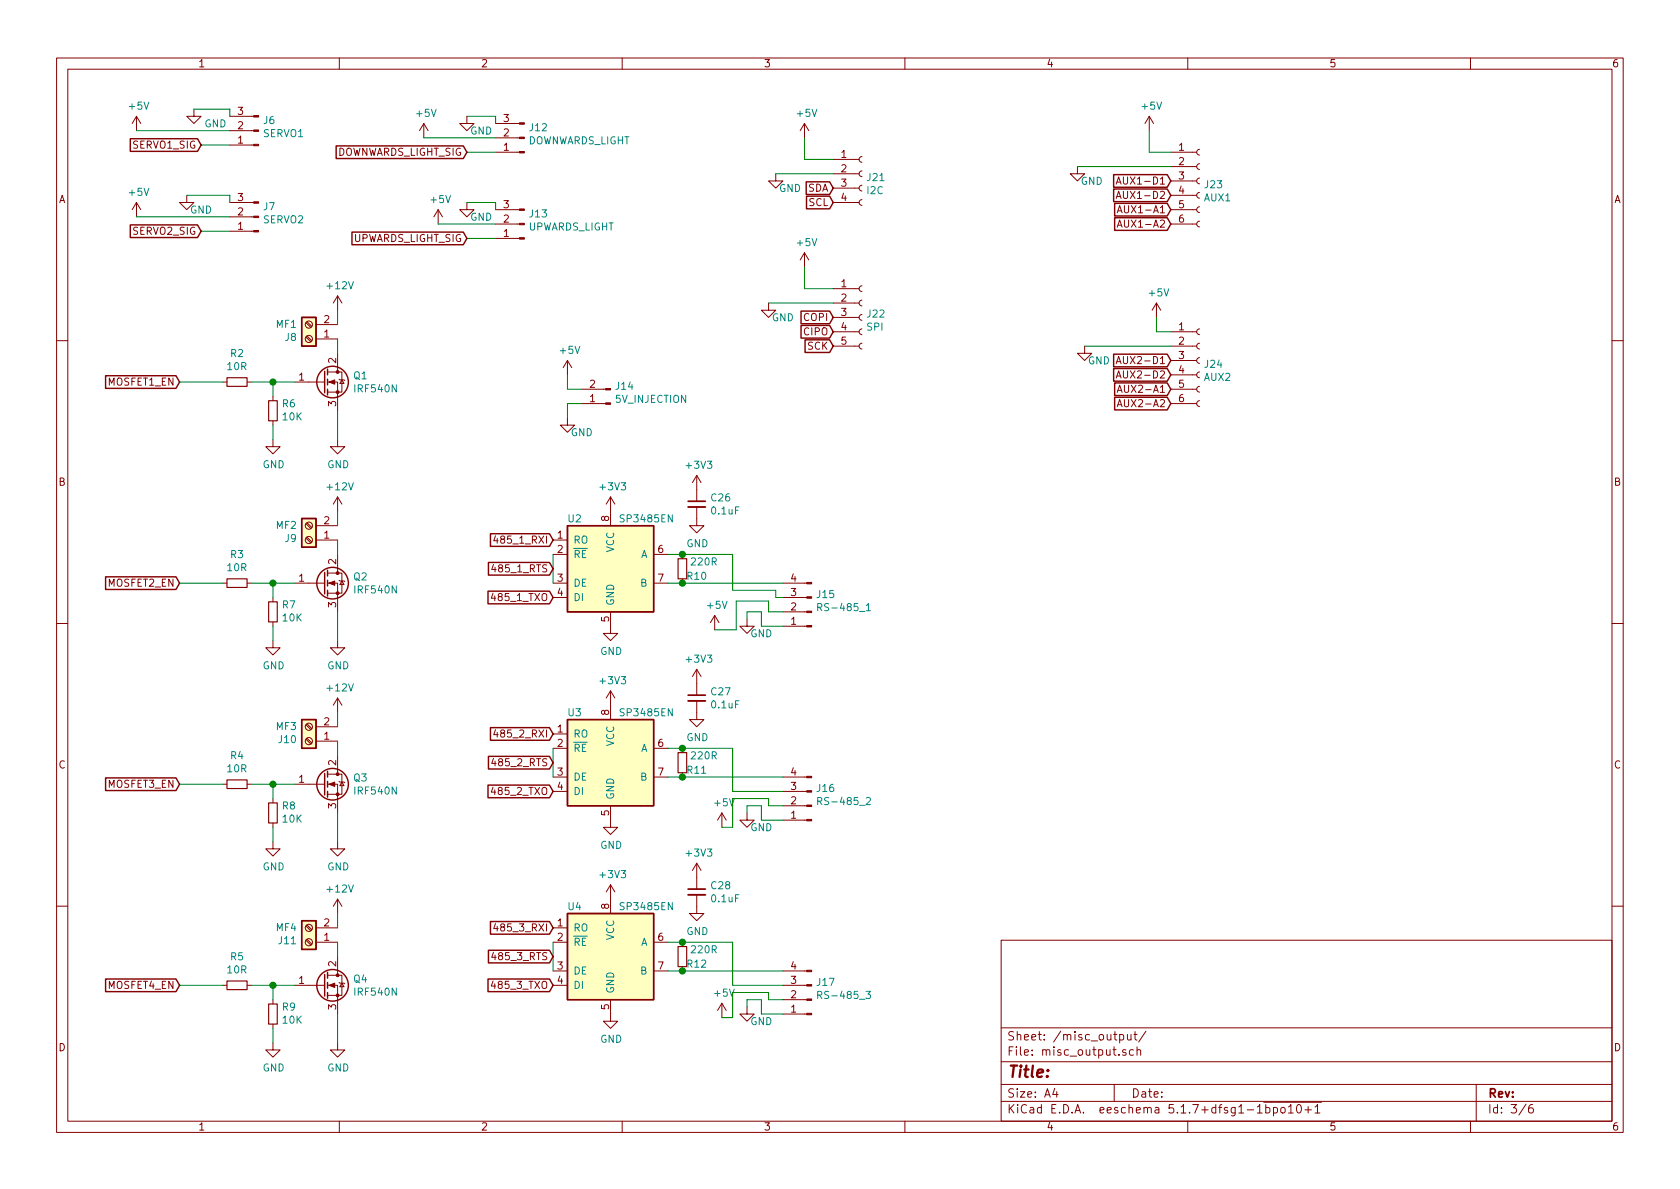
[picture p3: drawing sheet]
<svg xmlns="http://www.w3.org/2000/svg" width="297mm" height="210mm" viewBox="0 0 297 210" stroke-linecap="round" stroke-linejoin="round" font-family="sans-serif">
<g fill="none" stroke="#840000" stroke-width=".18">
<path d="M10 10.3h277v189.9h-277zM12 12.2h273v186.1h-273zM34.3 19.3v1.3h1.3l-1.3 1.2-1.3-1.2h1.3M60 10.3v1.9M110 10.3v1.9M160 10.3v1.9M210 10.3v1.9M260 10.3v1.9M24.1 35.8l-.7 1.3M24.1 20.6v2.5M24.1 35.8v2.5M24.1 35.8l.8 1.3"/>
<path d="M24.1 20.6l-.7 1.2M24.1 20.6l.8 1.2M33 34.5v1.3h1.3l-1.3 1.3-1.3-1.3h1.3M40.6 35.8h4.3M40.6 20.6h4.3M40.6 23.1h4.3M40.6 25.6h4.3M40.6 38.3h4.3M74.9 21.8l-.7 1.3M74.9 21.8v2.6M74.9 21.8l.8 1.3M77.5 37.1l-.8 1.2"/>
<path d="M77.5 37.1v2.5M77.5 37.1l.7 1.2M82.5 35.8v1.3h1.3l-1.3 1.2-1.2-1.2h1.2M82.5 20.6v1.2h1.3l-1.3 1.3-1.2-1.3h1.2M87.6 37.1h4.2M87.6 39.6h4.2M87.6 21.8h4.2M87.6 24.4h4.2M87.6 26.9h4.2M137.2 30.7v1.3h1.2l-1.2 1.3-1.3-1.3h1.3M142.2 21.8v2.6M142.2 21.8l-.7 1.3"/>
<path d="M142.2 21.8l.8 1.3M147.3 35.8h4.6M147.3 33.3h4.6M147.3 30.7h4.6M147.3 28.2h4.6M152.4 35.3l-.3 .1-.2 .3 .1 .4 .4 .2M152.4 32.8l-.3 .1-.2 .3 .1 .4 .4 .2M152.4 30.2l-.3 .1-.2 .4 .1 .3 .4 .2M152.4 27.7l-.3 .1-.2 .3 .1 .4 .4 .2M190.5 29.5v1.2h1.3l-1.3 1.3-1.3-1.3h1.3M197.4 32.6l.4-1.3 .4 1.3M197.4 35.1l.4-1.3 .4 1.3"/>
<path d="M197.5 32.2h.6M197.5 34.7h.6M197.5 37.6l.5-1.2 .4 1.2M197.7 39.8h.6M197.7 37.3h.6M203.2 20.6l-.8 1.2M203.2 20.6v2.5M203.2 20.6l.8 1.2M207 37.1h4.6M207 39.6h4.6M207 26.9h4.6M207 34.5h4.6"/>
<path d="M207 32h4.6M207 29.5h4.6M212.1 39.1l-.3 .1-.2 .3 .1 .4 .4 .2M212.1 36.6l-.3 .1-.2 .3 .1 .4 .4 .2M212.1 34l-.3 .1-.2 .4 .1 .3 .4 .2M212.1 31.5l-.3 .1-.2 .3 .1 .4 .4 .2M212.1 29l-.3 .1-.2 .3 .1 .4 .4 .2M212.1 26.4l-.3 .1-.2 .3 .1 .4 .4 .2M40.6 40.9h4.3M54.1 57.1l.9 .8M54.1 59.6l.9 .8M54.3 56.9l.8 .8"/>
<path d="M54.3 59.4l.8 .9M55.9 59.9h3.8M55.9 57.4h3.8M59.7 52.3v2.6M59.7 52.3l-.8 1.3M59.7 52.3l.8 1.3M87.6 42.2h4.2M135.9 53.6v1.3h1.3l-1.3 1.2-1.3-1.2h1.3M142.2 44.7l-.7 1.3M142.2 44.7v2.5M142.2 44.7l.8 1.3M147.3 58.7h4.6"/>
<path d="M147.3 56.1h4.6M147.3 53.6h4.6M147.3 51h4.6M152.4 58.2l-.3 .1-.2 .3 .1 .4 .4 .2M152.4 55.6l-.3 .1-.2 .4 .1 .3 .4 .2M152.4 53.1l-.3 .1-.2 .3 .1 .4 .4 .2M152.4 50.5l-.3 .1-.2 .4 .1 .4 .4 .2M197.5 40.2l.5-1.3 .4 1.3M204.5 53.6l-.8 1.3M204.5 53.6v2.5M204.5 53.6l.7 1.3M207 58.7h4.6"/>
<path d="M212.1 58.2l-.3 .1-.2 .3 .1 .4 .4 .2M10 60.2h2M39.4 67.6h.7M43.7 67.6h.7M48.3 77.7v1.3h1.2l-1.2 1.3-1.3-1.3h1.3M48.3 70.1v.8M48.3 74.4v.8M52.1 67.6h5.3M57.9 67.6h1.8v5M57.9 65.8h2.6v3.5h-2.6M59.7 77.7v1.3h1.3l-1.3 1.3-1.3-1.3h1.3M59.7 62.5v3.3"/>
<path d="M59.9 67.1l.2 .1h.7l.2 .1M60.5 67.2l.3 .6h-.7zM100.3 73.9v1.3h1.3l-1.3 1.2-1.2-1.2h1.2M100.3 63.7l-.7 1.3M100.3 63.7v2.6M100.3 63.7l.8 1.3M102.9 68.8h4.2M102.9 71.4h4.2M147.3 61.2h4.6M152.4 60.7l-.3 .1-.2 .3 .1 .4 .4 .2M191.8 61.2v1.3h1.2l-1.2 1.2-1.3-1.2h1.3M197.4 64.3l.4-1.3 .4 1.3"/>
<path d="M197.4 66.8l.4-1.2 .4 1.2M197.5 64h.6M197.5 66.5h.6M197.5 69.4l.5-1.3 .4 1.3M197.5 71.9l.5-1.2 .4 1.2M197.7 69h.6M197.7 71.6h.6M207 68.8h4.6M207 71.4h4.6M207 66.3h4.6M207 63.7h4.6M207 61.2h4.6"/>
<path d="M212.1 70.9l-.3 .1-.2 .3 .1 .4 .4 .2M212.1 68.3l-.3 .1-.2 .4 .1 .3 .4 .2M212.1 65.8l-.3 .1-.2 .3 .1 .4 .4 .2M212.1 63.2l-.3 .1-.2 .4 .1 .4 .4 .2M212.1 60.7l-.3 .1-.2 .3 .1 .4 .4 .2M285 60.2h2M54.1 92.6l.9 .9M54.1 95.2l.9 .8M54.3 92.5l.8 .8M54.3 95l.8 .8M55.9 95.5h3.8M55.9 93h3.8"/>
<path d="M59.7 87.9v2.5M59.7 98v3.3M59.7 87.9l-.8 1.2M59.7 87.9l.8 1.2M87.2 99.8l-.3 .9h.8M87.6 94.7l-.3 .9h.8M97.8 95.5h2.5M97.8 98h2.5M107.9 87.9v5.1M107.9 87.9l-.7 1.2M107.9 87.9l.8 1.2M115.6 98h2.5"/>
<path d="M120.6 98v.8M123.2 89.7v3.3h1.3l-1.3 1.2-1.3-1.2h1.3M123.2 84.1v4.5M123.2 84.1l-.8 1.2M123.2 84.1l.8 1.2M10 110.3h2M39.4 103.1h.7M43.7 103.1h.7M48.3 113.3v1.2h1.2l-1.2 1.3-1.3-1.3h1.3M48.3 105.7v.7M48.3 110v.7M52.1 103.1h5.3"/>
<path d="M57.9 103.1h1.8v5.1M57.9 101.3h2.6v3.6h-2.6M59.7 113.3v1.2h1.3l-1.3 1.3-1.3-1.3h1.3M59.9 102.6l.2 .1h.7l.2 .2M60.5 102.7l.3 .7h-.7zM87.2 104.9l-.3 .9h.8M97.8 103.1h2.5M97.8 105.7h2.5M107.9 108.2v3.8h1.3l-1.3 1.3-1.2-1.3h1.2M115.6 103.1h2.5M120.6 102.4v.7M123.2 118.4v4.5"/>
<path d="M123.2 118.4l-.8 1.2M123.2 118.4l.8 1.2M126.4 108.8l-.8 1.3M126.4 108.8v2.6M126.4 108.8l.7 1.3M132.1 109.5v1.2h1.2l-1.2 1.3-1.3-1.3h1.3M138.4 103.1h4.2M138.4 105.7h4.2M138.4 108.2h4.2M138.4 110.7h4.2M285 110.3h2M39.4 138.7h.7"/>
<path d="M43.7 138.7h.7M52.1 138.7h5.3M54.1 128.2l.9 .8M54.1 130.7l.9 .9M54.3 128l.8 .8M54.3 130.6l.8 .8M55.9 131.1h3.8M55.9 128.5h3.8M57.9 138.7h1.8v5.1M57.9 136.9h2.6v3.6h-2.6M59.7 123.4v2.6M59.7 133.6v3.3"/>
<path d="M59.7 123.4l-.8 1.3M59.7 123.4l.8 1.3M59.9 138.2l.2 .1h.7l.2 .1M60.5 138.3l.3 .6h-.7zM87.2 139.2l-.3 .9h.8M87.2 134.1l-.3 .9h.8M87.6 129l-.3 .9h.8M97.8 129.8h2.5M97.8 132.3h2.5M97.8 137.4h2.5M97.8 139.9h2.5M107.9 122.2v5"/>
<path d="M107.9 122.2l-.7 1.2M107.9 122.2l.8 1.2M115.6 132.3h2.5M115.6 137.4h2.5M120.6 132.3v.8M120.6 136.6v.8M123.2 123.9v3.3h1.3l-1.3 1.3-1.3-1.3h1.3M138.4 137.4h4.2M138.4 139.9h4.2M48.3 148.8v1.3h1.2l-1.2 1.3-1.3-1.3h1.3M48.3 141.2v.8M48.3 145.5v.8"/>
<path d="M59.7 148.8v1.3h1.3l-1.3 1.3-1.3-1.3h1.3M59.7 159l-.8 1.3M59.7 159v2.5M59.7 159l.8 1.3M107.9 142.5v3.8h1.3l-1.3 1.3-1.2-1.3h1.2M107.9 156.5v5M107.9 156.5l-.7 1.2M107.9 156.5l.8 1.2M123.2 158.2v3.3h1.3l-1.3 1.3-1.3-1.3h1.3M123.2 152.6v4.6M123.2 152.6l-.8 1.3M123.2 152.6l.8 1.3"/>
<path d="M127.6 143.8l-.7 1.2M127.6 143.8v2.5M127.6 143.8l.8 1.2M132.1 143.8v1.2h1.2l-1.2 1.3-1.3-1.3h1.3M138.4 142.5h4.2M138.4 145h4.2M10 160.2h2M39.4 174.2h.7M43.7 174.2h.7M48.3 176.8v.7M52.1 174.2h5.3M54.1 163.7l.9 .9"/>
<path d="M54.1 166.3l.9 .8M54.3 163.6l.8 .8M54.3 166.1l.8 .8M55.9 166.6h3.8M55.9 164.1h3.8M57.9 174.2h1.8v5.1M57.9 172.5h2.6v3.5h-2.6M59.7 169.2v3.3M59.9 173.7l.2 .2h.7l.2 .1M60.5 173.9l.3 .6h-.7zM87.2 173.5l-.3 .9h.8M87.2 168.4l-.3 .9h.8"/>
<path d="M87.6 163.3l-.3 .9h.8M97.8 174.2h2.5M97.8 166.6h2.5M97.8 164.1h2.5M97.8 171.7h2.5M107.9 176.8v3.8h1.3l-1.3 1.3-1.2-1.3h1.2M115.6 166.6h2.5M115.6 171.7h2.5M120.6 166.6v.8M120.6 170.9v.8M127.6 177.4v2.6M127.6 177.4l-.7 1.3"/>
<path d="M127.6 177.4l.8 1.3M132.1 178v1.3h1.2l-1.2 1.3-1.3-1.3h1.3M138.4 174.2h4.2M138.4 171.7h4.2M138.4 176.8h4.2M138.4 179.3h4.2M177 166.3h108v32h-108zM285 160.2h2M48.3 184.4v1.3h1.2l-1.2 1.2-1.3-1.2h1.3M48.3 181.1v.8M59.7 184.4v1.3h1.3l-1.3 1.2-1.3-1.2h1.3M60 198.3v1.9"/>
<path d="M110 198.3v1.9M160 198.3v1.9M177 194.8h108M177 191.8h108M177 187.8h108M177 181.8h108M186.5 192.5l-.4 1h1M186.8 193v1M197 191.8v3M198 183l.4-.1 .3 .3-.1 .6-.2 .1-.4-.1M198 182.9v1.5M199.1 185.7l-.4-.1-.2 .2 .1 .2 .5 .2v.3h-.6"/>
<path d="M199.3 182.9l.1 .9 .4 .1 .2-.1M200 182.9v1M200.4 185.7l-.4-.1-.3 .3 .1 .6h.6M200.5 182.9h.5M200.7 182.4v1.3l.3 .2M201 185.7l.3-.1 .3 .1 .1 .9M201 185.1v1.5M202.6 182.3l-1.3 2M210 198.3v1.9M222.3 196.8h.9M223.4 194.9h10.3M223.8 195.9l.4-.1 .3 .3v.6l-.3 .1-.4-.1"/>
<path d="M223.8 195.3v1.5M225.2 195.9l.4-.1 .3 .3-.1 .6-.2 .1-.4-.1M225.2 195.8v1.5M226.5 196l.2-.2 .5 .2v.5l-.1 .2-.4 .1-.2-.1zM227.8 195.8l.4-.5v1.5M227.8 196.8h.9M229.4 195.4l.2-.1a.8 .8 0 0 1 .5 .8 .8 .8 0 0 1-.5 .7 1 1 0 0 1-.2-1.4zM230.7 196.3h1.2M231.3 195.7v1.1M232.5 195.8l.4-.5v1.5M232.5 196.8h.9M260 198.3v1.9"/>
<path d="M261 191.8v6.5M269.8 195.2l-1.2 2M271 195.3a.62 .62 0 0 0-.7 .7v.7l.3 .1 .4-.1 .1-.5-.1-.2-.4-.1-.3 .3"/>
<circle cx="54.6" cy="59.9" r=".63"/>
<circle cx="54.6" cy="57.4" r=".63"/>
<circle cx="54.6" cy="93" r=".63"/>
<circle cx="54.6" cy="95.5" r=".63"/>
<circle cx="54.6" cy="128.5" r=".63"/>
<circle cx="54.6" cy="131.1" r=".63"/>
<circle cx="54.6" cy="166.6" r=".63"/>
<circle cx="54.6" cy="164.1" r=".63"/>
</g>
<g fill="#ffffc2" stroke="#ffffc2" stroke-width=".18">
<path d="M100.3 93h15.3v15.2h-15.3z"/>
<path d="M100.3 127.2h15.3v15.3h-15.3z"/>
<path d="M53.3 162.8h2.6v5.1h-2.6z"/>
<path d="M100.3 161.5h15.3v15.3h-15.3z"/>
<path d="M53.3 91.7h2.6v5.1h-2.6z"/>
<path d="M53.3 56.1h2.6v5.1h-2.6z"/>
<path d="M53.3 127.2h2.6v5.1h-2.6z"/>
</g>
<g fill="none" stroke="#840000" stroke-width=".25">
<path d="M23 24.5h11.9l.7 1.1-.7 1.2h-11.9zM23 39.8h11.9l.7 1.1-.7 1.1h-11.9zM59.4 25.8h22.5l.6 1.1-.6 1.1h-22.5zM142.5 32.2h4.2l.6 1.1-.6 1.1h-4.2zM142.6 34.7h4.1l.6 1.1-.6 1.1h-4.1zM196.9 30.9h9.5l.6 1.1-.6 1.1h-9.5zM196.9 33.4h9.5l.6 1.1-.6 1.2h-9.5zM197.1 38.5h9.3l.6 1.1-.6 1.1h-9.3zM197.1 36h9.3l.6 1.1-.6 1.1h-9.3zM53.3 56.1h2.6v5.1h-2.6zM62.2 41h19.7l.6 1.2-.6 1.1h-19.7zM141.6 57.6h5.1l.6 1.1-.6 1.1h-5.1z"/>
<path d="M141.6 55h5.1l.6 1.1-.6 1.1h-5.1zM18.7 66.4h12.4l.6 1.2-.6 1.1h-12.4zM57.4 65.7v3.8M57.9 65.3v1M57.9 67.1v1M57.9 68.8v1M142.3 60.1h4.4l.6 1.1-.6 1.1h-4.4zM196.9 62.6h9.5l.6 1.1-.6 1.2h-9.5zM196.9 65.2h9.5l.6 1.1-.6 1.1h-9.5zM197.1 67.7h9.3l.6 1.1-.6 1.1h-9.3zM197.1 70.3h9.3l.6 1.1-.6 1.1h-9.3zM53.3 91.7h2.6v5.1h-2.6z"/>
<path d="M86.4 99.5h10.8l.6 1.1-.6 1.1h-10.8zM86.7 94.4h10.5l.6 1.1-.6 1.1h-10.5zM100.3 93h15.3v15.2h-15.3zM18.7 102h12.4l.6 1.1-.6 1.1h-12.4zM57.4 101.2v3.8M57.9 100.8v1M57.9 102.6v1M57.9 104.4v1M86.3 104.5h10.9l.6 1.2-.6 1.1h-10.9zM18.7 137.6h12.4l.6 1.1-.6 1.1h-12.4zM53.3 127.2h2.6v5.1h-2.6zM57.4 136.8v3.8"/>
<path d="M57.9 136.4v1M57.9 138.2v1M57.9 139.9v1.1M86.3 138.8h10.9l.6 1.1-.6 1.2h-10.9zM86.4 133.8h10.8l.6 1.1-.6 1.1h-10.8zM86.7 128.7h10.5l.6 1.1-.6 1.1h-10.5zM100.3 127.2h15.3v15.3h-15.3zM18.7 173.1h12.4l.6 1.1-.6 1.2h-12.4zM53.3 162.8h2.6v5.1h-2.6zM57.4 172.3v3.8M57.9 172v1M57.9 173.7v1"/>
<path d="M57.9 175.5v1M86.3 173.1h10.9l.6 1.1-.6 1.2h-10.9zM86.4 168h10.8l.6 1.2-.6 1.1h-10.8zM86.7 163h10.5l.6 1.1-.6 1.1h-10.5zM100.3 161.5h15.3v15.3h-15.3z"/>
<circle cx="58.8" cy="67.6" r="2.79"/>
<circle cx="58.8" cy="103.1" r="2.79"/>
<circle cx="58.8" cy="138.7" r="2.79"/>
<circle cx="58.8" cy="174.2" r="2.79"/>
</g>
<path d="M121.7 89.7h3M121.7 123.9h3M121.7 158.2h3" fill="none" stroke="#840000" stroke-width=".33"/>
<path d="M121.7 88.6h3M121.7 122.9h3M121.7 157.2h3" fill="none" stroke="#840000" stroke-width=".3"/>
<g fill="#840000" stroke="#840000" stroke-width=".18">
<path d="M91.8 37h.9v.2h-.9z"/>
<path d="M91.8 39.5h.9v.2h-.9z"/>
<path d="M91.8 42h.9v.3h-.9z"/>
<path d="M91.8 21.7h.9v.3h-.9z"/>
<path d="M91.8 24.3h.9v.2h-.9z"/>
<path d="M91.8 26.8h.9v.2h-.9z"/>
<path d="M58.2 174.2l1-.3v.7z"/>
<path d="M142.6 137.3h.9v.2h-.9z"/>
<path d="M142.6 139.8h.9v.3h-.9z"/>
<path d="M142.6 142.4h.9v.2h-.9z"/>
<path d="M142.6 144.9h.9v.3h-.9z"/>
<path d="M107.1 68.7h.8v.3h-.8z"/>
<path d="M107.1 71.2h.8v.3h-.8z"/>
<path d="M44.9 20.4h.8v.3h-.8z"/>
<path d="M44.9 23h.8v.2h-.8z"/>
<path d="M44.9 25.5h.8v.3h-.8z"/>
<path d="M142.6 171.6h.9v.2h-.9z"/>
<path d="M142.6 174.1h.9v.3h-.9z"/>
<path d="M142.6 176.7h.9v.2h-.9z"/>
<path d="M142.6 179.2h.9v.2h-.9z"/>
<path d="M142.6 103h.9v.2h-.9z"/>
<path d="M142.6 105.5h.9v.3h-.9z"/>
<path d="M142.6 108.1h.9v.2h-.9z"/>
<path d="M142.6 110.6h.9v.3h-.9z"/>
<path d="M58.2 103.1l1-.4v.8z"/>
<path d="M58.2 67.6l1-.4v.7z"/>
<path d="M44.9 35.7h.8v.2h-.8z"/>
<path d="M44.9 38.2h.8v.3h-.8z"/>
<path d="M44.9 40.8h.8v.2h-.8z"/>
<path d="M58.2 138.7l1-.4v.8z"/>
<circle cx="59.7" cy="176" r=".25"/>
<circle cx="59.7" cy="172.5" r=".25"/>
<circle cx="59.7" cy="104.9" r=".25"/>
<circle cx="59.7" cy="101.3" r=".25"/>
<circle cx="59.7" cy="69.3" r=".25"/>
<circle cx="59.7" cy="65.8" r=".25"/>
<circle cx="59.7" cy="140.5" r=".25"/>
<circle cx="59.7" cy="136.9" r=".25"/>
</g>
<path d="M40.1 66.8h3.6v1.5h-3.6zM47.5 70.9h1.5v3.5h-1.5zM119.9 98.8h1.5v3.6h-1.5zM40.1 102.4h3.6v1.5h-3.6zM47.5 106.4h1.5v3.6h-1.5zM40.1 137.9h3.6v1.5h-3.6zM119.9 133.1h1.5v3.5h-1.5zM47.5 142h1.5v3.5h-1.5zM40.1 173.5h3.6v1.5h-3.6zM47.5 177.5h1.5v3.6h-1.5zM119.9 167.4h1.5v3.5h-1.5z" fill="none" stroke="#840000" stroke-width=".2"/>
<path d="M144.6 107.4l.7-.1v-.4l-.7-.2v1.3M153.2 107.1l.3-.4v1.3M153.2 108h.7M144.6 141.7l.7-.1v-.5l-.7-.1v1.3M153.2 141.1l.5-.1 .2 .4-.1 .2-.7 .7h.8M144.6 176l.7-.1v-.5l-.7-.1v1.3M153.1 175.3h.8l-.4 .5 .3 .1v.5l-.1 .2-.6-.2" fill="none" stroke="#008484" stroke-width=".18"/>
<g fill="none" stroke="#008400" stroke-width=".18">
<path d="M34.3 19.3h6.3v1.3M24.1 23.1h16.5M24.1 38.3h16.5M33 34.5h7.6v1.3M35.6 25.6h5M74.9 24.4h12.7M77.5 39.6h10.1M82.5 26.9h5.1M82.5 20.6h5.1v1.2M82.5 35.8h5.1v1.3M137.2 30.7h10.1M142.2 24.4v3.8h5.1"/>
<path d="M190.5 29.5h16.5M203.2 23.1v3.8h3.8M35.6 40.9h5M59.7 54.9v2.5M59.7 59.9v2.6M82.5 42.2h5.1M135.9 53.6h11.4M142.2 47.2v3.8h5.1M204.5 56.1v2.6h2.5M31.7 67.6h7.7M44.4 67.6h7.7M48.3 67.6v2.5"/>
<path d="M48.3 75.2v2.5M59.7 72.6v5.1M100.3 66.3v2.5h2.6M102.9 71.4h-2.6v2.5M191.8 61.2h15.2M59.7 90.4v2.6M59.7 95.5v2.5M97.8 98v5.1M118.1 98h11.4v6.4h7.7v1.3h1.2M31.7 103.1h7.7M44.4 103.1h7.7M48.3 103.1v2.6"/>
<path d="M48.3 110.7v2.6M59.7 108.2v5.1M118.1 103.1h20.3M132.1 109.5v-1.3h2.5v2.5h3.8M138.4 108.2h-2.5v-1.9h-5.7v5.1h-3.8M31.7 138.7h7.7M44.4 138.7h7.7M48.3 138.7v2.5M59.7 126v2.5M59.7 131.1v2.5M97.8 132.3v5.1M118.1 132.3h11.4v7.6h8.9"/>
<path d="M118.1 137.4h20.3M48.3 146.3v2.5M59.7 143.8v5M132.1 143.8v-1.3h2.5v2.5h3.8M138.4 142.5h-2.5v-1.3h-6.4v5.1h-1.9M31.7 174.2h7.7M44.4 174.2h7.7M48.3 174.2v2.6M59.7 161.5v2.6M59.7 166.6v2.6M59.7 179.3v5.1M97.8 166.6v5.1"/>
<path d="M118.1 166.6h11.4v7.6h8.9M118.1 171.7h20.3M132.1 178v-1.2h2.5v2.5h3.8M138.4 176.8h-2.5v-1.3h-6.4v4.5h-1.9M48.3 181.9v2.5"/>
</g>
<g fill="#008400" stroke="#008400" stroke-width=".25">
<circle cx="48.3" cy="174.2" r=".51"/>
<circle cx="48.3" cy="103.1" r=".51"/>
<circle cx="120.7" cy="103.1" r=".51"/>
<circle cx="120.7" cy="98" r=".51"/>
<circle cx="48.3" cy="138.7" r=".51"/>
<circle cx="120.7" cy="171.7" r=".51"/>
<circle cx="120.7" cy="166.6" r=".51"/>
<circle cx="48.3" cy="67.6" r=".51"/>
<circle cx="120.7" cy="132.3" r=".51"/>
<circle cx="120.7" cy="137.4" r=".51"/>
</g>
<text font-size="2.8" fill="#840000" x="178" y="190.5">Title:</text>
<g font-size="2.1" fill="#840000">
<text x="178" y="184">Sheet: /misc_output/</text>
<text x="178" y="186.7">File: misc_output.sch</text>
<text x="178" y="196.9">KiCad E.D.A. eeschema 5.1.7+dfsg1-1bpo10+1</text>
<text x="178" y="194.1">Size: A4</text>
<text x="200" y="194.1">Date:</text>
<text x="263" y="194.1">Rev:</text>
<text x="263" y="196.9">Id: 3/6</text>
</g>
<g font-size="1.8" fill="#840000">
<text x="35" y="11.9">1</text>
<text x="85" y="11.9">2</text>
<text x="135" y="11.9">3</text>
<text x="185" y="11.9">4</text>
<text x="235" y="11.9">5</text>
<text x="285" y="11.9">6</text>
<text x="42.1" y="22.9">2</text>
<text x="42.1" y="20.3">3</text>
<text x="89.1" y="21.6">3</text>
<text x="23.6" y="26.3">SERVO1_SIG</text>
<text x="42.1" y="25.4">1</text>
<text x="59.2" y="27.6">DOWNWARDS_LIGHT_SIG</text>
<text x="89.1" y="26.7">1</text>
<text x="89.1" y="24.1">2</text>
<text x="148.7" y="27.9">1</text>
<text x="208.4" y="26.7">1</text>
<text x="208.4" y="29.2">2</text>
<text x="10.4" y="35.9">A</text>
<text x="42.1" y="35.6">3</text>
<text x="137.7" y="34">GND SDA</text>
<text x="148.7" y="30.5">2</text>
<text x="148.7" y="33">3</text>
<text x="148.7" y="35.6">4</text>
<text x="198.7" y="32.6">AUX1-D1</text>
<text x="198.7" y="35.2">AUX1-D2</text>
<text x="208.4" y="31.7">3</text>
<text x="208.4" y="34.3">4</text>
<text x="285.4" y="35.9">A</text>
<text x="23.6" y="41.5">SERVO2_SIG</text>
<text x="42.1" y="40.6">1</text>
<text x="42.1" y="38.1">2</text>
<text x="89.1" y="41.9">1</text>
<text x="89.1" y="39.4">2</text>
<text x="89.1" y="36.8">3</text>
<text x="143" y="36.4">SCL</text>
<text x="198.7" y="40.3">AUX1-A2</text>
<text x="198.7" y="37.7">AUX1-A1</text>
<text x="208.4" y="36.8">5</text>
<text x="208.4" y="39.4">6</text>
<text x="62.3" y="42.8">UPWARDS_LIGHT_SIG</text>
<text x="148.7" y="50.8">1</text>
<text x="148.7" y="53.3">2</text>
<text x="57.3" y="59.7">1</text>
<text x="57.3" y="57.1">2</text>
<text x="142.2" y="59.3">CIPO</text>
<text x="142.2" y="56.8">COPI</text>
<text x="148.7" y="55.9">3</text>
<text x="148.7" y="58.4">4</text>
<text x="208.4" y="58.4">1</text>
<text x="59.4" y="64.2" transform="rotate(-90 59.4 64.2)">2</text>
<text x="142.8" y="61.8">SCK</text>
<text x="148.7" y="61">5</text>
<text x="198.7" y="64.4">AUX2-D1</text>
<text x="208.4" y="61">2</text>
<text x="208.4" y="63.5">3</text>
<text x="19.2" y="68.2">MOSFET1_EN</text>
<text x="52.9" y="67.3">1</text>
<text x="59.4" y="71.9" transform="rotate(-90 59.4 71.9)">3</text>
<text x="104.3" y="71.1">1</text>
<text x="104.3" y="68.6">2</text>
<text x="198.7" y="69.5">AUX2-A1</text>
<text x="198.7" y="66.9">AUX2-D2</text>
<text x="208.4" y="66">4</text>
<text x="208.4" y="68.6">5</text>
<text x="208.4" y="71.1">6</text>
<text x="198.7" y="72">AUX2-A2</text>
<text x="10.4" y="85.9">B</text>
<text x="285.4" y="85.9">B</text>
<text x="57.3" y="95.2">1</text>
<text x="57.3" y="92.7">2</text>
<text x="98.6" y="95.2">1</text>
<text x="107.7" y="92.2" transform="rotate(-90 107.7 92.2)">8</text>
<text x="59.4" y="99.8" transform="rotate(-90 59.4 99.8)">2</text>
<text x="87.6" y="101.2">485_1_RTS</text>
<text x="88.2" y="96.1">485_1_RXI</text>
<text x="98.6" y="97.8">2</text>
<text x="116.4" y="97.8">6</text>
<text x="19.2" y="103.8">MOSFET2_EN</text>
<text x="52.9" y="102.9">1</text>
<text x="59.4" y="107.4" transform="rotate(-90 59.4 107.4)">3</text>
<text x="87.5" y="106.3">485_1_TXO</text>
<text x="98.6" y="102.9">3</text>
<text x="98.6" y="105.4">4</text>
<text x="116.4" y="102.9">7</text>
<text x="139.9" y="107.9">2</text>
<text x="139.9" y="105.4">3</text>
<text x="139.9" y="102.9">4</text>
<text x="107.7" y="110" transform="rotate(-90 107.7 110)">5</text>
<text x="139.9" y="110.5">1</text>
<text x="57.3" y="130.8">1</text>
<text x="57.3" y="128.3">2</text>
<text x="88.2" y="130.4">485_2_RXI</text>
<text x="98.6" y="129.5">1</text>
<text x="107.7" y="126.5" transform="rotate(-90 107.7 126.5)">8</text>
<text x="10.4" y="135.9">C</text>
<text x="59.4" y="135.4" transform="rotate(-90 59.4 135.4)">2</text>
<text x="87.6" y="135.5">485_2_RTS</text>
<text x="98.6" y="132.1">2</text>
<text x="98.6" y="137.2">3</text>
<text x="116.4" y="132.1">6</text>
<text x="116.4" y="137.2">7</text>
<text x="139.9" y="137.2">4</text>
<text x="285.4" y="135.9">C</text>
<text x="19.2" y="139.3">MOSFET3_EN</text>
<text x="52.9" y="138.4">1</text>
<text x="59.4" y="143" transform="rotate(-90 59.4 143)">3</text>
<text x="87.5" y="140.6">485_2_TXO</text>
<text x="98.6" y="139.7">4</text>
<text x="139.9" y="142.2">2</text>
<text x="139.9" y="139.7">3</text>
<text x="107.7" y="144.2" transform="rotate(-90 107.7 144.2)">5</text>
<text x="139.9" y="144.8">1</text>
<text x="107.7" y="160.8" transform="rotate(-90 107.7 160.8)">8</text>
<text x="57.3" y="166.4">1</text>
<text x="57.3" y="163.8">2</text>
<text x="88.2" y="164.7">485_3_RXI</text>
<text x="98.6" y="163.8">1</text>
<text x="98.6" y="166.4">2</text>
<text x="116.4" y="166.4">6</text>
<text x="52.9" y="174">1</text>
<text x="59.4" y="170.9" transform="rotate(-90 59.4 170.9)">2</text>
<text x="87.6" y="169.8">485_3_RTS</text>
<text x="98.6" y="171.4">3</text>
<text x="98.6" y="174">4</text>
<text x="116.4" y="171.4">7</text>
<text x="139.9" y="174">3</text>
<text x="139.9" y="171.4">4</text>
<text x="19.2" y="174.9">MOSFET4_EN</text>
<text x="59.4" y="178.5" transform="rotate(-90 59.4 178.5)">3</text>
<text x="87.5" y="174.9">485_3_TXO</text>
<text x="107.7" y="178.5" transform="rotate(-90 107.7 178.5)">5</text>
<text x="139.9" y="179.1">1</text>
<text x="139.9" y="176.5">2</text>
<text x="10.4" y="185.9">D</text>
<text x="285.4" y="185.9">D</text>
<text x="35" y="199.9">1</text>
<text x="85" y="199.9">2</text>
<text x="135" y="199.9">3</text>
<text x="185" y="199.9">4</text>
<text x="235" y="199.9">5</text>
<text x="285" y="199.9">6</text>
</g>
<g font-size="1.8" fill="#008484">
<text x="22.9" y="19.4">+5V</text>
<text x="36.1" y="22.5">GND</text>
<text x="46.6" y="21.9">J6</text>
<text x="73.7" y="20.7">+5V</text>
<text x="83.1" y="23.8">GND</text>
<text x="93.7" y="23.2">J12</text>
<text x="141" y="20.7">+5V</text>
<text x="202" y="19.4">+5V</text>
<text x="46.6" y="24.3">SERVO1</text>
<text x="93.1" y="25.5">DOWNWARDS_LIGHT</text>
<text x="22.9" y="34.6">+5V</text>
<text x="76.3" y="35.9">+5V</text>
<text x="153.3" y="34.3">I2C</text>
<text x="153.4" y="32">J21</text>
<text x="191.1" y="32.7">GND</text>
<text x="212.9" y="35.6">AUX1</text>
<text x="213.1" y="33.3">J23</text>
<text x="33.6" y="37.8">GND</text>
<text x="46.6" y="39.5">SERVO2</text>
<text x="46.6" y="37.2">J7</text>
<text x="83.1" y="39">GND</text>
<text x="93.3" y="40.8">UPWARDS_LIGHT</text>
<text x="93.7" y="38.4">J13</text>
<text x="141" y="43.5">+5V</text>
<text x="58" y="51.1">+12V</text>
<text x="203.3" y="52.4">+5V</text>
<text x="48.9" y="58">MF1</text>
<text x="136.5" y="56.8">GND</text>
<text x="153.3" y="58.5">SPI</text>
<text x="153.4" y="56.2">J22</text>
<text x="40.3" y="65.5">10R</text>
<text x="40.8" y="63.1">R2</text>
<text x="50.4" y="60.3">J8</text>
<text x="99.1" y="62.6">+5V</text>
<text x="192.4" y="64.4">GND</text>
<text x="213.1" y="65">J24</text>
<text x="62.6" y="67.1">Q1</text>
<text x="62.9" y="69.4">IRF540N</text>
<text x="108.9" y="71.2">5V_INJECTION</text>
<text x="108.9" y="68.9">J14</text>
<text x="212.9" y="67.4">AUX2</text>
<text x="50" y="72">R6</text>
<text x="50" y="74.3">10K</text>
<text x="100.9" y="77.1">GND</text>
<text x="46.4" y="82.8">GND</text>
<text x="57.9" y="82.8">GND</text>
<text x="121.5" y="82.9">+3V3</text>
<text x="58" y="86.7">+12V</text>
<text x="106.2" y="86.7">+3V3</text>
<text x="125.8" y="88.7">C26</text>
<text x="48.9" y="93.5">MF2</text>
<text x="50.4" y="95.9">J9</text>
<text x="100.5" y="92.4">U2</text>
<text x="109.9" y="92.4">SP3485EN</text>
<text x="125.9" y="91">0.1uF</text>
<text x="40.3" y="101">10R</text>
<text x="40.8" y="98.7">R3</text>
<text x="101.3" y="96.1">RO</text>
<text x="101.3" y="98.7">RE</text>
<text x="108.6" y="97.7" transform="rotate(-90 108.6 97.7)">VCC</text>
<text x="113.3" y="98.7">A</text>
<text x="121.4" y="96.8">GND</text>
<text x="122.4" y="100">220R</text>
<text x="50" y="107.6">R7</text>
<text x="62.6" y="102.6">Q2</text>
<text x="62.9" y="104.9">IRF540N</text>
<text x="101.3" y="103.8">DE</text>
<text x="101.3" y="106.3">DI</text>
<text x="108.6" y="107.2" transform="rotate(-90 108.6 107.2)">GND</text>
<text x="113.3" y="103.8">B</text>
<text x="121.6" y="102.5">R10</text>
<text x="125.1" y="107.7">+5V</text>
<text x="144.5" y="105.8">J15</text>
<text x="50" y="109.9">10K</text>
<text x="132.7" y="112.7">GND</text>
<text x="145.2" y="108.1">RS-485_1</text>
<text x="46.4" y="118.4">GND</text>
<text x="57.9" y="118.4">GND</text>
<text x="106.1" y="115.8">GND</text>
<text x="121.5" y="117.2">+3V3</text>
<text x="58" y="122.3">+12V</text>
<text x="106.2" y="121">+3V3</text>
<text x="125.8" y="123">C27</text>
<text x="125.9" y="125.3">0.1uF</text>
<text x="48.9" y="129.1">MF3</text>
<text x="49.3" y="131.4">J10</text>
<text x="100.5" y="126.7">U3</text>
<text x="101.3" y="130.4">RO</text>
<text x="108.6" y="132" transform="rotate(-90 108.6 132)">VCC</text>
<text x="109.9" y="126.7">SP3485EN</text>
<text x="121.4" y="131.1">GND</text>
<text x="40.3" y="136.6">10R</text>
<text x="40.8" y="134.3">R4</text>
<text x="101.3" y="133">RE</text>
<text x="113.3" y="133">A</text>
<text x="121.6" y="136.8">R11</text>
<text x="122.4" y="134.3">220R</text>
<text x="50" y="143.1">R8</text>
<text x="62.6" y="138.2">Q3</text>
<text x="62.9" y="140.5">IRF540N</text>
<text x="101.3" y="138">DE</text>
<text x="101.3" y="140.6">DI</text>
<text x="108.6" y="141.5" transform="rotate(-90 108.6 141.5)">GND</text>
<text x="113.3" y="138">B</text>
<text x="126.4" y="142.6">+5V</text>
<text x="144.5" y="140">J16</text>
<text x="145.2" y="142.4">RS-485_2</text>
<text x="50" y="145.5">10K</text>
<text x="132.7" y="147">GND</text>
<text x="46.4" y="153.9">GND</text>
<text x="57.9" y="153.9">GND</text>
<text x="106.1" y="150.1">GND</text>
<text x="106.2" y="155.3">+3V3</text>
<text x="121.5" y="151.5">+3V3</text>
<text x="58" y="157.8">+12V</text>
<text x="100.5" y="161">U4</text>
<text x="109.9" y="161">SP3485EN</text>
<text x="125.8" y="157.2">C28</text>
<text x="125.9" y="159.6">0.1uF</text>
<text x="48.9" y="164.7">MF4</text>
<text x="49.3" y="167">J11</text>
<text x="101.3" y="164.7">RO</text>
<text x="101.3" y="167.3">RE</text>
<text x="108.6" y="166.3" transform="rotate(-90 108.6 166.3)">VCC</text>
<text x="113.3" y="167.3">A</text>
<text x="121.4" y="165.3">GND</text>
<text x="40.3" y="172.1">10R</text>
<text x="40.8" y="169.8">R5</text>
<text x="62.6" y="173.8">Q4</text>
<text x="101.3" y="172.3">DE</text>
<text x="113.3" y="172.3">B</text>
<text x="121.6" y="171.1">R12</text>
<text x="122.4" y="168.6">220R</text>
<text x="50" y="178.7">R9</text>
<text x="62.9" y="176.1">IRF540N</text>
<text x="101.3" y="174.9">DI</text>
<text x="108.6" y="175.8" transform="rotate(-90 108.6 175.8)">GND</text>
<text x="126.4" y="176.2">+5V</text>
<text x="144.5" y="174.3">J17</text>
<text x="145.2" y="176.7">RS-485_3</text>
<text x="50" y="181">10K</text>
<text x="106.1" y="184.4">GND</text>
<text x="132.7" y="181.3">GND</text>
<text x="46.4" y="189.5">GND</text>
<text x="57.9" y="189.5">GND</text>
</g>
</svg>
